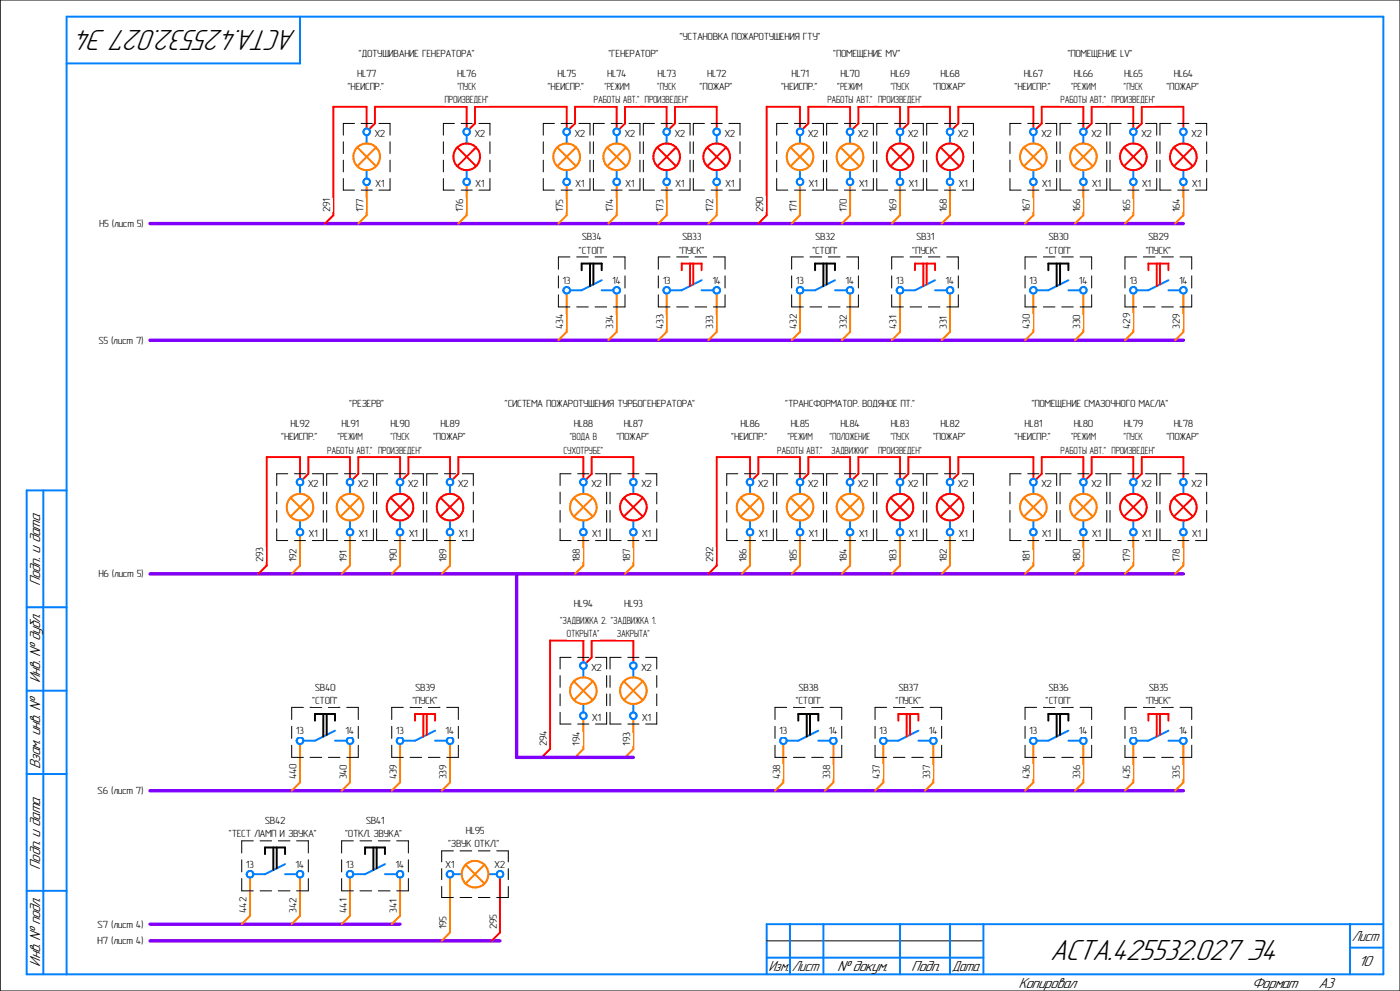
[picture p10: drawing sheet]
<svg xmlns="http://www.w3.org/2000/svg" width="420mm" height="297mm" viewBox="0 0 420 297" stroke-linecap="round" stroke-linejoin="round" font-family="sans-serif">
<g fill="none" stroke="#000" stroke-width=".3">
<path d="M-.1 0v297M106.3 37h-3.3v3.5M108.3 37h3.4M113.7 37h3.3v3.5M136.3 37h-3.3v3.5M138.3 37h3.3M143.7 37h3.3v3.5M166.3 37h-3.3v3.5M168.3 37h3.4M173.7 37h3.3v3.5M181.3 37h-3.3v3.5M183.3 37h3.3"/>
<path d="M188.7 37h3.3v3.5M196.3 37h-3.3v3.5M198.3 37h3.4M203.7 37h3.3v3.5M211.3 37h-3.3v3.5M213.3 37h3.4M218.7 37h3.3v3.5M236.3 37h-3.3v3.5M238.3 37h3.4M243.7 37h3.3v3.5M251.3 37h-3.3v3.5M253.3 37h3.4"/>
<path d="M258.7 37h3.3v3.5M266.3 37h-3.3v3.5M268.4 37h3.3M273.7 37h3.3v3.5M281.3 37h-3.3v3.5M283.3 37h3.4M288.7 37h3.3v3.5M306.3 37h-3.3v3.5M308.3 37h3.4M313.6 37h3.4v3.5M321.4 37h-3.4v3.5M323.3 37h3.4"/>
<path d="M328.7 37h3.3v3.5M336.3 37h-3.3v3.5M338.3 37h3.4M343.7 37h3.3v3.5M351.3 37h-3.3v3.5M353.3 37h3.4M358.6 37h3.4v3.5M103 53.5v3.5h3.3M103 42.5v3.5M103 48v3.5M108.3 57h3.4M117 53.5v3.5h-3.3"/>
<path d="M117 42.5v3.5M117 48v3.5M133 53.5v3.5h3.3M133 42.5v3.5M133 48v3.5M138.3 57h3.3M147 53.5v3.5h-3.3M147 42.5v3.5M147 48v3.5M163 53.5v3.5h3.3M163 42.5v3.5M163 48v3.5"/>
<path d="M168.3 57h3.4M177 53.5v3.5h-3.3M177 42.5v3.5M177 48v3.5M178 53.5v3.5h3.3M178 42.5v3.5M178 48v3.5M183.3 57h3.3M192 53.5v3.5h-3.3M192 42.5v3.5M192 48v3.5M193 42.5v3.5"/>
<path d="M193 48v3.5M193 53.5v3.5h3.3M198.3 57h3.4M207 42.5v3.5M207 48v3.5M207 53.5v3.5h-3.3M208 53.5v3.5h3.3M208 42.5v3.5M208 48v3.5M213.3 57h3.4M222 53.5v3.5h-3.3M222 42.5v3.5"/>
<path d="M222 48v3.5M233 53.5v3.5h3.3M233 42.5v3.5M233 48v3.5M238.3 57h3.4M247 53.5v3.5h-3.3M247 42.5v3.5M247 48v3.5M248 53.5v3.5h3.3M248 42.5v3.5M248 48v3.5M253.3 57h3.4"/>
<path d="M262 53.5v3.5h-3.3M262 42.5v3.5M262 48v3.5M263 53.5v3.5h3.3M263 42.5v3.5M263 48v3.5M268.4 57h3.3M277 53.5v3.5h-3.3M277 42.5v3.5M277 48v3.5M278 53.5v3.5h3.3M278 42.5v3.5"/>
<path d="M278 48v3.5M283.3 57h3.4M292 53.5v3.5h-3.3M292 42.5v3.5M292 48v3.5M303 53.5v3.5h3.3M303 42.5v3.5M303 48v3.5M308.3 57h3.4M317 53.5v3.5h-3.4M317 42.5v3.5M317 48v3.5"/>
<path d="M318 53.5v3.5h3.4M318 42.5v3.5M318 48v3.5M323.3 57h3.4M332 53.5v3.5h-3.3M332 42.5v3.5M332 48v3.5M333 53.5v3.5h3.3M333 42.5v3.5M333 48v3.5M338.3 57h3.4M347 53.5v3.5h-3.3"/>
<path d="M347 42.5v3.5M347 48v3.5M348 53.5v3.5h3.3M348 42.5v3.5M348 48v3.5M353.3 57h3.4M362 53.5v3.5h-3.4M362 42.5v3.5M362 48v3.5M171 77h-3.5v3.7M173 77h3.5M178.5 77h3.5"/>
<path d="M184 77h3.5v3.7M201 77h-3.5v3.7M203 77h3.5M208.5 77h3.5M214 77h3.5v3.7M241 77h-3.5v3.7M243 77h3.5M248.5 77h3.5M254 77h3.5v3.7M271 77h-3.5v3.7M273 77h3.5M278.5 77h3.5"/>
<path d="M284 77h3.5v3.7M311 77h-3.5v3.7M313 77h3.5M318.5 77h3.5M324 77h3.5v3.7M341 77h-3.5v3.7M343 77h3.5M348.5 77h3.5M354 77h3.5v3.7M167.5 88.3v3.7h3.5M167.5 82.7v3.6M173 92h3.5"/>
<path d="M178.5 92h3.5M187.5 88.3v3.7h-3.5M187.5 82.7v3.6M197.5 88.3v3.7h3.5M197.5 82.7v3.6M203 92h3.5M208.5 92h3.5M217.5 88.3v3.7h-3.5M217.5 82.7v3.6M237.5 88.3v3.7h3.5M237.5 82.7v3.6M243 92h3.5"/>
<path d="M248.5 92h3.5M257.5 88.3v3.7h-3.5M257.5 82.7v3.6M267.5 88.3v3.7h3.5M267.5 82.7v3.6M273 92h3.5M278.5 92h3.5M287.5 88.3v3.7h-3.5M287.5 82.7v3.6M307.5 88.3v3.7h3.5M307.5 82.7v3.6M313 92h3.5"/>
<path d="M318.5 92h3.5M327.5 88.3v3.7h-3.5M327.5 82.7v3.6M337.5 88.3v3.7h3.5M337.5 82.7v3.6M343 92h3.5M348.5 92h3.5M357.5 88.3v3.7h-3.5M357.5 82.7v3.6M83 158.5v3.5h3.3M83 147.5v3.5M83 153v3.5"/>
<path d="M86.3 142h-3.3v3.5M88.3 142h3.4M93.7 142h3.3v3.5M97 158.5v3.5h-3.3M97 147.5v3.5M97 153v3.5M98 158.5v3.5h3.3M98 147.5v3.5M98 153v3.5M101.3 142h-3.3v3.5M103.3 142h3.4M108.7 142h3.3v3.5"/>
<path d="M112 158.5v3.5h-3.3M112 147.5v3.5M112 153v3.5M113 158.5v3.5h3.3M113 147.5v3.5M113 153v3.5M116.3 142h-3.3v3.5M118.3 142h3.4M123.7 142h3.3v3.5M127 158.5v3.5h-3.3M127 147.5v3.5M127 153v3.5"/>
<path d="M128 158.5v3.5h3.3M128 147.5v3.5M128 153v3.5M131.3 142h-3.3v3.5M133.3 142h3.4M138.7 142h3.3v3.5M142 158.5v3.5h-3.3M142 147.5v3.5M142 153v3.5M168 158.5v3.5h3.3M168 147.5v3.5M168 153v3.5"/>
<path d="M171.3 142h-3.3v3.5M173.3 142h3.4M178.6 142h3.4v3.5M182 158.5v3.5h-3.4M182 147.5v3.5M182 153v3.5M183 158.5v3.5h3.4M183 147.5v3.5M183 153v3.5M186.4 142h-3.4v3.5M188.3 142h3.4M193.7 142h3.3v3.5"/>
<path d="M197 158.5v3.5h-3.3M197 147.5v3.5M197 153v3.5M218 158.5v3.5h3.3M218 147.5v3.5M218 153v3.5M221.3 142h-3.3v3.5M223.4 142h3.3M228.7 142h3.3v3.5M232 158.5v3.5h-3.3M232 147.5v3.5M232 153v3.5"/>
<path d="M233 147.5v3.5M233 153v3.5M233 158.5v3.5h3.3M236.3 142h-3.3v3.5M238.3 142h3.4M243.7 142h3.3v3.5M247 147.5v3.5M247 153v3.5M247 158.5v3.5h-3.3M248 147.5v3.5M248 153v3.5M248 158.5v3.5h3.3"/>
<path d="M251.3 142h-3.3v3.5M253.3 142h3.4M258.7 142h3.3v3.5M262 147.5v3.5M262 153v3.5M262 158.5v3.5h-3.3M263 147.5v3.5M263 153v3.5M263 158.5v3.5h3.3M266.3 142h-3.3v3.5M268.4 142h3.3M273.7 142h3.3v3.5"/>
<path d="M277 147.5v3.5M277 153v3.5M277 158.5v3.5h-3.3M278 147.5v3.5M278 153v3.5M278 158.5v3.5h3.3M281.3 142h-3.3v3.5M283.3 142h3.4M288.7 142h3.3v3.5M292 147.5v3.5M292 153v3.5M292 158.5v3.5h-3.3"/>
<path d="M303 147.5v3.5M303 153v3.5M303 158.5v3.5h3.3M306.3 142h-3.3v3.5M308.3 142h3.4M313.6 142h3.4v3.5M317 147.5v3.5M317 153v3.5M317 158.5v3.5h-3.4M318 147.5v3.5M318 153v3.5M318 158.5v3.5h3.4"/>
<path d="M321.4 142h-3.4v3.5M323.3 142h3.4M328.7 142h3.3v3.5M332 147.5v3.5M332 153v3.5M332 158.5v3.5h-3.3M333 147.5v3.5M333 153v3.5M333 158.5v3.5h3.3M336.3 142h-3.3v3.5M338.3 142h3.4M343.7 142h3.3v3.5"/>
<path d="M347 147.5v3.5M347 153v3.5M347 158.5v3.5h-3.3M348 147.5v3.5M348 153v3.5M348 158.5v3.5h3.3M351.3 142h-3.3v3.5M353.3 142h3.4M358.6 142h3.4v3.5M362 147.5v3.5M362 153v3.5M362 158.5v3.5h-3.4"/>
<path d="M88.3 162h3.4M103.3 162h3.4M118.3 162h3.4M133.3 162h3.4M173.3 162h3.4M188.3 162h3.4M223.4 162h3.3M238.3 162h3.4M253.3 162h3.4M268.4 162h3.3M283.3 162h3.4M308.3 162h3.4"/>
<path d="M323.3 162h3.4M338.3 162h3.4M353.3 162h3.4M171.3 197h-3.3v3.5M173.3 197h3.4M178.6 197h3.4v3.5M186.4 197h-3.4v3.5M188.3 197h3.4M193.7 197h3.3v3.5M87.5 217.7v3.6M91 212h-3.5v3.6M93 212h3.5"/>
<path d="M98.5 212h3.5M104 212h3.5v3.6M107.5 217.7v3.6M117.5 217.7v3.6M121 212h-3.5v3.6M123 212h3.5M128.5 212h3.5M134 212h3.5v3.6M137.5 217.7v3.6M168 202.5v3.5M168 208v3.5M168 213.5v3.5h3.3"/>
<path d="M173.3 217h3.4M182 202.5v3.5M182 208v3.5M182 213.5v3.5h-3.4M183 202.5v3.5M183 208v3.5M183 213.5v3.5h3.4M188.3 217h3.4M197 202.5v3.5M197 208v3.5M197 213.5v3.5h-3.3M232.5 217.7v3.6"/>
<path d="M236 212h-3.5v3.6M238 212h3.5M243.5 212h3.5M249 212h3.5v3.6M252.5 217.7v3.6M262.5 217.7v3.6M266 212h-3.5v3.6M268 212h3.5M273.5 212h3.5M279 212h3.5v3.6M282.5 217.7v3.6M307.5 217.7v3.6"/>
<path d="M311 212h-3.5v3.6M313 212h3.5M318.5 212h3.5M324 212h3.5v3.6M327.5 217.7v3.6M337.5 217.7v3.6M341 212h-3.5v3.6M343 212h3.5M348.5 212h3.5M354 212h3.5v3.6M357.5 217.7v3.6M87.5 223.4v3.6h3.5"/>
<path d="M93 227h3.5M98.5 227h3.5M107.5 223.4v3.6h-3.5M117.5 223.4v3.6h3.5M123 227h3.5M128.5 227h3.5M137.5 223.4v3.6h-3.5M232.5 223.4v3.6h3.5M238 227h3.5M243.5 227h3.5M252.5 223.4v3.6h-3.5M262.5 223.4v3.6h3.5"/>
<path d="M268 227h3.5M273.5 227h3.5M282.5 223.4v3.6h-3.5M307.5 223.4v3.6h3.5M313 227h3.5M318.5 227h3.5M327.5 223.4v3.6h-3.5M337.5 223.4v3.6h3.5M343 227h3.5M348.5 227h3.5M357.5 223.4v3.6h-3.5M72.5 257.7v3.6"/>
<path d="M76 252h-3.5v3.7M78 252h3.5M83.5 252h3.5M89 252h3.5v3.7M92.5 257.7v3.6M102.5 257.7v3.6M106 252h-3.5v3.7M108 252h3.5M113.5 252h3.5M119 252h3.5v3.7M122.5 257.7v3.6M136 255h-3.5v3.3"/>
<path d="M138 255h3.5M143.5 255h3.5M149 255h3.5v3.3M72.5 263.3v3.7h3.5M78 267h3.5M83.5 267h3.5M92.5 263.3v3.7h-3.5M102.5 263.3v3.7h3.5M108 267h3.5M113.5 267h3.5M122.5 263.3v3.7h-3.5M132.5 265.7v3.3h3.5"/>
<path d="M132.5 260.3v3.4M138 269h3.5M143.5 269h3.5M152.5 265.7v3.3h-3.5M152.5 260.3v3.4"/>
</g>
<path d="M45 67h310M45 102h310M45 172h310M155 172v55h35M45 237h310M45 277h75M45 282h105" fill="none" stroke="#8000ff" stroke-width="1"/>
<g fill="none" stroke="#ff8000" stroke-width=".59">
<path d="M107.2 44.2l5.6 5.6M110 55.5v9l-2.5 2.5M112.8 44.2l-5.6 5.6M140 55.5v9l-2.5 2.5M167.2 44.2l5.6 5.6M170 55.5v9l-2.5 2.5M172.8 44.2l-5.6 5.6M182.2 44.2l5.6 5.6M185 55.5v9l-2.5 2.5M187.8 44.2l-5.6 5.6M200 55.5v9l-2.5 2.5M215 55.5v9l-2.5 2.5"/>
<path d="M237.2 44.2l5.6 5.6M240 55.5v9l-2.5 2.5M242.8 44.2l-5.6 5.6M252.2 44.2l5.6 5.6M255 55.5v9l-2.5 2.5M257.8 44.2l-5.6 5.6M270 55.5v9l-2.5 2.5M285 55.5v9l-2.5 2.5M307.2 44.2l5.6 5.6M310 55.5v9l-2.5 2.5M312.8 44.2l-5.6 5.6M322.2 44.2l5.6 5.6"/>
<path d="M325 55.5v9l-2.5 2.5M327.8 44.2l-5.6 5.6M340 55.5v9l-2.5 2.5M355 55.5v9l-2.5 2.5M170 88v11.5l-2.5 2.5M185 88v11.5l-2.5 2.5M200 88v11.5l-2.5 2.5M215 88v11.5l-2.5 2.5M240 88v11.5l-2.5 2.5M255 88v11.5l-2.5 2.5M270 88v11.5l-2.5 2.5M285 88v11.5l-2.5 2.5"/>
<path d="M310 88v11.5l-2.5 2.5M325 88v11.5l-2.5 2.5M340 88v11.5l-2.5 2.5M355 88v11.5l-2.5 2.5M87.2 149.2l5.6 5.6M92.8 149.2l-5.6 5.6M102.2 149.2l5.6 5.6M107.8 149.2l-5.6 5.6M172.2 149.2l5.6 5.6M177.8 149.2l-5.6 5.6M222.2 149.2l5.6 5.6M227.8 149.2l-5.6 5.6"/>
<path d="M237.2 149.2l5.6 5.6M242.8 149.2l-5.6 5.6M252.2 149.2l5.6 5.6M257.8 149.2l-5.6 5.6M307.2 149.2l5.6 5.6M312.8 149.2l-5.6 5.6M322.2 149.2l5.6 5.6M327.8 149.2l-5.6 5.6M90 160.5v9l-2.5 2.5M105 160.5v9l-2.5 2.5M120 160.5v9l-2.5 2.5M135 160.5v9l-2.5 2.5"/>
<path d="M175 160.5v9l-2.5 2.5M190 160.5v9l-2.5 2.5M225 160.5v9l-2.5 2.5M240 160.5v9l-2.5 2.5M255 160.5v9l-2.5 2.5M270 160.5v9l-2.5 2.5M285 160.5v9l-2.5 2.5M310 160.5v9l-2.5 2.5M325 160.5v9l-2.5 2.5M340 160.5v9l-2.5 2.5M355 160.5v9l-2.5 2.5M172.2 204.2l5.6 5.6"/>
<path d="M175 215.5v9l-2.5 2.5M177.8 204.2l-5.6 5.6M187.2 204.2l5.6 5.6M190 215.5v9l-2.5 2.5M192.8 204.2l-5.6 5.6M90 223v11.5l-2.5 2.5M105 223v11.5l-2.5 2.5M120 223v11.5l-2.5 2.5M135 223v11.5l-2.5 2.5M235 223v11.5l-2.5 2.5M250 223v11.5l-2.5 2.5M265 223v11.5l-2.5 2.5"/>
<path d="M280 223v11.5l-2.5 2.5M310 223v11.5l-2.5 2.5M325 223v11.5l-2.5 2.5M340 223v11.5l-2.5 2.5M355 223v11.5l-2.5 2.5M139.7 259.2l5.6 5.6M145.3 259.2l-5.6 5.6M75 263v11.5l-2.5 2.5M90 263v11.5l-2.5 2.5M105 263v11.5l-2.5 2.5M120 263v11.5l-2.5 2.5M135 263v16.5l-2.5 2.5"/>
<circle cx="110" cy="47" r="4"/>
<circle cx="170" cy="47" r="4"/>
<circle cx="185" cy="47" r="4"/>
<circle cx="240" cy="47" r="4"/>
<circle cx="255" cy="47" r="4"/>
<circle cx="310" cy="47" r="4"/>
<circle cx="325" cy="47" r="4"/>
<circle cx="90" cy="152" r="4"/>
<circle cx="105" cy="152" r="4"/>
<circle cx="175" cy="152" r="4"/>
<circle cx="225" cy="152" r="4"/>
<circle cx="240" cy="152" r="4"/>
<circle cx="255" cy="152" r="4"/>
<circle cx="310" cy="152" r="4"/>
<circle cx="325" cy="152" r="4"/>
<circle cx="175" cy="207" r="4"/>
<circle cx="190" cy="207" r="4"/>
<circle cx="142.5" cy="262" r="4"/>
</g>
<g fill="none" stroke="#f00" stroke-width=".59">
<path d="M110 38.5v-6.5h-10v32.5l-2.5 2.5M140 38.5v-6.5h-27.5v5l-1.8 1.8M170 38.5v-6.5h-27.5v5l-1.8 1.8M185 38.5v-6.5h-12.5v5l-1.8 1.8M200 38.5v-6.5h-12.5v5l-1.8 1.8M215 38.5v-6.5h-12.5v5l-1.8 1.8M240 38.5v-6.5h-10v32.5l-2.5 2.5M255 38.5v-6.5h-12.5v5l-1.8 1.8M270 38.5v-6.5h-12.5v5l-1.8 1.8M285 38.5v-6.5h-12.5v5l-1.8 1.8M310 38.5v-6.5h-22.5v5l-1.8 1.8M325 38.5v-6.5h-12.5v5l-1.8 1.8"/>
<path d="M340 38.5v-6.5h-12.5v5l-1.8 1.8M355 38.5v-6.5h-12.5v5l-1.8 1.8M137.2 44.2l5.6 5.6M142.8 44.2l-5.6 5.6M197.2 44.2l5.6 5.6M202.8 44.2l-5.6 5.6M212.2 44.2l5.6 5.6M217.8 44.2l-5.6 5.6M267.2 44.2l5.6 5.6M272.8 44.2l-5.6 5.6M282.2 44.2l5.6 5.6M287.8 44.2l-5.6 5.6"/>
<path d="M337.2 44.2l5.6 5.6M342.8 44.2l-5.6 5.6M352.2 44.2l5.6 5.6M357.8 44.2l-5.6 5.6M207 79v6.8M208 79v6.3M277 79v6.8M278 79v6.3M347 79v6.8M348 79v6.3M204.5 81v-2h6v2M274.5 81v-2h6v2"/>
<path d="M344.5 81v-2h6v2M90 143.5v-6.5h-10v32.5l-2.5 2.5M105 143.5v-6.5h-12.5v5l-1.8 1.8M117.2 149.2l5.6 5.6M120 143.5v-6.5h-12.5v5l-1.8 1.8M122.8 149.2l-5.6 5.6M132.2 149.2l5.6 5.6M135 143.5v-6.5h-12.5v5l-1.8 1.8M137.8 149.2l-5.6 5.6M175 143.5v-6.5h-37.5v5l-1.8 1.8M187.2 149.2l5.6 5.6M190 143.5v-6.5h-12.5v5l-1.8 1.8"/>
<path d="M192.8 149.2l-5.6 5.6M225 143.5v-6.5h-10v32.5l-2.5 2.5M240 143.5v-6.5h-12.5v5l-1.8 1.8M255 143.5v-6.5h-12.5v5l-1.8 1.8M267.2 149.2l5.6 5.6M270 143.5v-6.5h-12.5v5l-1.8 1.8M272.8 149.2l-5.6 5.6M282.2 149.2l5.6 5.6M285 143.5v-6.5h-12.5v5l-1.8 1.8M287.8 149.2l-5.6 5.6M310 143.5v-6.5h-22.5v5l-1.8 1.8M325 143.5v-6.5h-12.5v5l-1.8 1.8"/>
<path d="M337.2 149.2l5.6 5.6M340 143.5v-6.5h-12.5v5l-1.8 1.8M342.8 149.2l-5.6 5.6M352.2 149.2l5.6 5.6M355 143.5v-6.5h-12.5v5l-1.8 1.8M357.8 149.2l-5.6 5.6M175 198.5v-6.5h-10v32.5l-2.5 2.5M190 198.5v-6.5h-12.5v5l-1.8 1.8M124.5 216v-2h6v2M127 214v6.8M128 214v6.3M269.5 216v-2h6v2"/>
<path d="M272 214v6.8M273 214v6.3M344.5 216v-2h6v2M347 214v6.8M348 214v6.3M150 263v16.5l-2.5 2.5"/>
<circle cx="140" cy="47" r="4"/>
<circle cx="200" cy="47" r="4"/>
<circle cx="215" cy="47" r="4"/>
<circle cx="270" cy="47" r="4"/>
<circle cx="285" cy="47" r="4"/>
<circle cx="340" cy="47" r="4"/>
<circle cx="355" cy="47" r="4"/>
<circle cx="120" cy="152" r="4"/>
<circle cx="135" cy="152" r="4"/>
<circle cx="190" cy="152" r="4"/>
<circle cx="270" cy="152" r="4"/>
<circle cx="285" cy="152" r="4"/>
<circle cx="340" cy="152" r="4"/>
<circle cx="355" cy="152" r="4"/>
</g>
<g fill="none" stroke="#0080ff" stroke-width=".59">
<path d="M110 40.5v2.5M110 51v2.5M140 40.5v2.5M140 51v2.5M170 40.5v2.5M170 51v2.5M185 40.5v2.5M185 51v2.5M200 40.5v2.5M200 51v2.5M215 40.5v2.5M215 51v2.5"/>
<path d="M240 40.5v2.5M240 51v2.5M255 40.5v2.5M255 51v2.5M270 40.5v2.5M270 51v2.5M285 40.5v2.5M285 51v2.5M310 40.5v2.5M310 51v2.5M325 40.5v2.5M325 51v2.5"/>
<path d="M340 40.5v2.5M340 51v2.5M355 40.5v2.5M355 51v2.5M180.5 84l-6 3h-3.5M180.5 87h3.5M210.5 84l-6 3h-3.5M210.5 87h3.5M250.5 84l-6 3h-3.5M250.5 87h3.5M280.5 84l-6 3h-3.5M280.5 87h3.5"/>
<path d="M320.5 84l-6 3h-3.5M320.5 87h3.5M350.5 84l-6 3h-3.5M350.5 87h3.5M90 145.5v2.5M90 156v2.5M105 145.5v2.5M105 156v2.5M120 145.5v2.5M120 156v2.5M135 145.5v2.5M135 156v2.5"/>
<path d="M175 145.5v2.5M175 156v2.5M190 145.5v2.5M190 156v2.5M225 145.5v2.5M225 156v2.5M240 145.5v2.5M240 156v2.5M255 145.5v2.5M255 156v2.5M270 145.5v2.5M270 156v2.5"/>
<path d="M285 145.5v2.5M285 156v2.5M310 145.5v2.5M310 156v2.5M325 145.5v2.5M325 156v2.5M340 145.5v2.5M340 156v2.5M355 145.5v2.5M355 156v2.5M100.5 219l-6 3h-3.5M130.5 219l-6 3h-3.5"/>
<path d="M175 200.5v2.5M175 211v2.5M190 200.5v2.5M190 211v2.5M245.5 219l-6 3h-3.5M275.5 219l-6 3h-3.5M320.5 219l-6 3h-3.5M350.5 219l-6 3h-3.5M100.5 222h3.5M130.5 222h3.5M245.5 222h3.5M275.5 222h3.5"/>
<path d="M320.5 222h3.5M350.5 222h3.5M85.5 259l-6 3h-3.5M115.5 259l-6 3h-3.5M85.5 262h3.5M115.5 262h3.5M136 262h2.5M146.5 262h2.5"/>
<circle cx="110" cy="39.5" r="1"/>
<circle cx="140" cy="39.5" r="1.01"/>
<circle cx="170" cy="39.5" r="1"/>
<circle cx="185" cy="39.5" r="1.01"/>
<circle cx="200" cy="39.5" r="1"/>
<circle cx="215" cy="39.5" r="1"/>
<circle cx="240" cy="39.5" r="1.01"/>
<circle cx="255" cy="39.5" r="1"/>
<circle cx="270" cy="39.5" r="1.01"/>
<circle cx="285" cy="39.5" r="1.01"/>
<circle cx="310" cy="39.5" r="1"/>
<circle cx="325" cy="39.5" r="1.01"/>
<circle cx="340" cy="39.5" r="1"/>
<circle cx="355" cy="39.5" r="1"/>
<circle cx="110" cy="54.5" r="1"/>
<circle cx="140" cy="54.5" r="1"/>
<circle cx="170" cy="54.5" r="1"/>
<circle cx="185" cy="54.5" r="1"/>
<circle cx="200" cy="54.5" r=".99"/>
<circle cx="215" cy="54.5" r="1"/>
<circle cx="240" cy="54.5" r="1"/>
<circle cx="255" cy="54.5" r="1"/>
<circle cx="270" cy="54.5" r="1"/>
<circle cx="285" cy="54.5" r="1"/>
<circle cx="310" cy="54.5" r="1"/>
<circle cx="325" cy="54.5" r=".99"/>
<circle cx="340" cy="54.5" r="1"/>
<circle cx="355" cy="54.5" r="1"/>
<circle cx="170" cy="87" r="1"/>
<circle cx="185" cy="87" r="1.01"/>
<circle cx="200" cy="87" r=".99"/>
<circle cx="215" cy="87" r="1"/>
<circle cx="240" cy="87" r="1"/>
<circle cx="255" cy="87" r="1"/>
<circle cx="270" cy="87" r="1"/>
<circle cx="285" cy="87" r="1"/>
<circle cx="310" cy="87" r="1"/>
<circle cx="325" cy="87" r="1"/>
<circle cx="340" cy="87" r="1"/>
<circle cx="355" cy="87" r="1"/>
<circle cx="90" cy="159.5" r="1"/>
<circle cx="90" cy="144.5" r="1"/>
<circle cx="105" cy="159.5" r="1"/>
<circle cx="105" cy="144.5" r="1"/>
<circle cx="120" cy="159.5" r="1"/>
<circle cx="120" cy="144.5" r="1"/>
<circle cx="135" cy="159.5" r="1"/>
<circle cx="135" cy="144.5" r="1"/>
<circle cx="175" cy="159.5" r="1"/>
<circle cx="175" cy="144.5" r="1"/>
<circle cx="190" cy="159.5" r=".99"/>
<circle cx="190" cy="144.5" r=".99"/>
<circle cx="225" cy="159.5" r="1"/>
<circle cx="225" cy="144.5" r="1"/>
<circle cx="240" cy="159.5" r="1"/>
<circle cx="240" cy="144.5" r="1"/>
<circle cx="255" cy="144.5" r="1"/>
<circle cx="255" cy="159.5" r=".99"/>
<circle cx="270" cy="159.5" r=".99"/>
<circle cx="270" cy="144.5" r="1.01"/>
<circle cx="285" cy="159.5" r=".99"/>
<circle cx="285" cy="144.5" r="1"/>
<circle cx="310" cy="144.5" r="1"/>
<circle cx="310" cy="159.5" r=".99"/>
<circle cx="325" cy="159.5" r=".99"/>
<circle cx="325" cy="144.5" r="1.01"/>
<circle cx="340" cy="159.5" r=".99"/>
<circle cx="340" cy="144.5" r="1"/>
<circle cx="355" cy="144.5" r="1"/>
<circle cx="355" cy="159.5" r=".99"/>
<circle cx="175" cy="199.5" r="1"/>
<circle cx="190" cy="199.5" r="1.01"/>
<circle cx="175" cy="214.5" r="1.01"/>
<circle cx="190" cy="214.5" r=".99"/>
<circle cx="90" cy="222" r="1"/>
<circle cx="105" cy="222" r="1"/>
<circle cx="120" cy="222" r="1.01"/>
<circle cx="135" cy="222" r="1.01"/>
<circle cx="235" cy="222" r="1"/>
<circle cx="250" cy="222" r="1"/>
<circle cx="265" cy="222" r="1"/>
<circle cx="280" cy="222" r="1"/>
<circle cx="310" cy="222" r="1.01"/>
<circle cx="325" cy="222" r="1"/>
<circle cx="340" cy="222" r="1"/>
<circle cx="355" cy="222" r="1.01"/>
<circle cx="75" cy="262" r="1"/>
<circle cx="90" cy="262" r="1.01"/>
<circle cx="105" cy="262" r="1"/>
<circle cx="120" cy="262" r="1"/>
<circle cx="135" cy="262" r="1.01"/>
<circle cx="150" cy="262" r="1"/>
</g>
<g fill="none" stroke="#000" stroke-width=".59">
<path d="M177 79v6.8M178 79v6.3M247 79v6.8M248 79v6.3M317 79v6.8M318 79v6.3M174.5 81v-2h6v2M244.5 81v-2h6v2M314.5 81v-2h6v2M94.5 216v-2h6v2M97 214v6.8M98 214v6.3"/>
<path d="M239.5 216v-2h6v2M242 214v6.8M243 214v6.3M314.5 216v-2h6v2M317 214v6.8M318 214v6.3M79.5 256v-2h6v2M82 254v6.7M83 254v6.3M109.5 256v-2h6v2M112 254v6.7M113 254v6.3"/>
</g>
<g fill="#fff">
<path d="M29.7 65.6h13.3v3.1h-13.3z"/>
<path d="M29.5 100.6h13.5v3h-13.5z"/>
<path d="M107.7 14.6h34.7v3.1h-34.7z"/>
<path d="M182.5 14.6h15v3.1h-15z"/>
<path d="M249.9 14.6h20.1v3.1h-20.1z"/>
<path d="M196.6 94.3h3v4.2h-3z"/>
<path d="M211.6 94.5h3v4h-3z"/>
<path d="M166.6 94.1h3v4.4h-3z"/>
<path d="M181.7 94.3h3v4.2h-3z"/>
<path d="M173.7 73.6h7.6v3.1h-7.6z"/>
<path d="M203.7 73.6h7.6v3.1h-7.6z"/>
<path d="M166.6 59.6h3v3.9h-3z"/>
<path d="M181.7 59.5h3v4h-3z"/>
<path d="M196.6 59.6h3v3.9h-3z"/>
<path d="M197.2 20.6h5.6v3.1h-5.6z"/>
<path d="M197.2 24.6h5.6v3h-5.6z"/>
<path d="M193.4 28.6h13.2v3.1h-13.2z"/>
<path d="M167.2 20.6h5.6v3.1h-5.6z"/>
<path d="M182.1 20.6h5.8v3.1h-5.8z"/>
<path d="M164.3 24.2h11.3v3.6h-11.3z"/>
<path d="M181.3 24.6h7.4v3h-7.4z"/>
<path d="M178.2 28.6h13.6v3.1h-13.6z"/>
<path d="M211.6 59.5h3v4h-3z"/>
<path d="M212.1 20.6h5.8v3.1h-5.8z"/>
<path d="M209.9 24.2h10.2v3.6h-10.2z"/>
<path d="M266.6 94.7h3.1v3.8h-3.1z"/>
<path d="M281.6 94.9h3v3.6h-3z"/>
<path d="M236.6 94.1h3v4.4h-3z"/>
<path d="M251.6 94.3h3v4.2h-3z"/>
<path d="M243.7 73.6h7.6v3.1h-7.6z"/>
<path d="M273.7 73.6h7.6v3.1h-7.6z"/>
<path d="M236.6 60h3v3.5h-3z"/>
<path d="M251.6 59.5h3v4h-3z"/>
<path d="M266.6 59.5h3.1v4h-3.1z"/>
<path d="M267.1 20.6h5.8v3.1h-5.8z"/>
<path d="M267.2 24.6h5.6v3h-5.6z"/>
<path d="M263.4 28.6h13.2v3.1h-13.2z"/>
<path d="M237.4 20.6h5.2v3.1h-5.2z"/>
<path d="M252.1 20.6h5.8v3.1h-5.8z"/>
<path d="M234.4 24.2h11.3v3.6h-11.3z"/>
<path d="M251.3 24.6h7.4v3h-7.4z"/>
<path d="M248.2 28.6h13.6v3.1h-13.6z"/>
<path d="M281.6 59.5h3v4h-3z"/>
<path d="M282.1 20.6h5.8v3.1h-5.8z"/>
<path d="M279.9 24.2h10.2v3.6h-10.2z"/>
<path d="M174.5 69.6h5.9v3h-5.9z"/>
<path d="M204.6 69.6h5.8v3h-5.8z"/>
<path d="M244.6 69.6h5.8v3h-5.8z"/>
<path d="M274.8 69.6h5.4v3h-5.4z"/>
<path d="M336.6 93.9h3v4.6h-3z"/>
<path d="M351.6 94.1h3.1v4.4h-3.1z"/>
<path d="M306.6 94.1h3.1v4.4h-3.1z"/>
<path d="M321.6 94.3h3.1v4.2h-3.1z"/>
<path d="M313.7 73.6h7.6v3.1h-7.6z"/>
<path d="M343.7 73.6h7.6v3.1h-7.6z"/>
<path d="M306.6 59.5h3.1v4h-3.1z"/>
<path d="M321.6 59.5h3.1v4h-3.1z"/>
<path d="M336.6 59.6h3v3.9h-3z"/>
<path d="M337.2 20.6h5.6v3.1h-5.6z"/>
<path d="M337.2 24.6h5.6v3h-5.6z"/>
<path d="M333.4 28.6h13.2v3.1h-13.2z"/>
<path d="M307.1 20.6h5.8v3.1h-5.8z"/>
<path d="M322.1 20.6h5.8v3.1h-5.8z"/>
<path d="M304.3 24.2h11.3v3.6h-11.3z"/>
<path d="M321.3 24.6h7.4v3h-7.4z"/>
<path d="M318.2 28.6h13.6v3.1h-13.6z"/>
<path d="M320.3 14.6h19.4v3.1h-19.4z"/>
<path d="M351.6 59.5h3.1v4h-3.1z"/>
<path d="M352.1 20.6h5.8v3.1h-5.8z"/>
<path d="M349.9 24.6h9.8v3h-9.8z"/>
<path d="M314.5 69.6h6v3h-6z"/>
<path d="M344.5 69.6h6.1v3h-6.1z"/>
<path d="M226.7 58.9h3v4.6h-3z"/>
<path d="M203.9 9.7h42.2v3h-42.2z"/>
<path d="M106.6 59.5h3v4h-3z"/>
<path d="M107.1 20.6h5.8v3.1h-5.8z"/>
<path d="M136.7 59.5h3v4h-3z"/>
<path d="M137.1 20.6h5.8v3.1h-5.8z"/>
<path d="M137.2 24.6h5.6v3h-5.6z"/>
<path d="M133.4 28.6h13.2v3.1h-13.2z"/>
<path d="M104.4 24.2h11.3v3.6h-11.3z"/>
<path d="M96.6 59.5h3.1v4h-3.1z"/>
<path d="M29.5 170.6h13.5v3.1h-13.5z"/>
<path d="M306.6 165h3.1v3.5h-3.1z"/>
<path d="M321.6 164.5h3.1v4h-3.1z"/>
<path d="M336.6 164.5h3v4h-3z"/>
<path d="M337.1 125.6h5.8v3.1h-5.8z"/>
<path d="M337.2 129.6h5.6v3h-5.6z"/>
<path d="M333.4 133.6h13.2v3.1h-13.2z"/>
<path d="M307.4 125.6h5.2v3.1h-5.2z"/>
<path d="M322.1 125.6h5.8v3.1h-5.8z"/>
<path d="M304.3 129.2h11.3v3.6h-11.3z"/>
<path d="M321.3 129.6h7.4v3h-7.4z"/>
<path d="M318.2 133.6h13.6v3.1h-13.6z"/>
<path d="M309.5 119.6h41v3h-41z"/>
<path d="M351.6 164.5h3.1v4h-3.1z"/>
<path d="M352.1 125.6h5.8v3.1h-5.8z"/>
<path d="M349.9 129.2h10.2v3.6h-10.2z"/>
<path d="M151.5 119.6h57v3h-57z"/>
<path d="M186.6 164.5h3.1v4h-3.1z"/>
<path d="M187.1 125.6h5.8v3.1h-5.8z"/>
<path d="M184.9 129.2h10.2v3.6h-10.2z"/>
<path d="M266.6 164.7h3.1v3.8h-3.1z"/>
<path d="M267.2 129.6h5.6v3h-5.6z"/>
<path d="M263.4 133.6h13.2v3.1h-13.2z"/>
<path d="M281.6 164.5h3v4h-3z"/>
<path d="M279.9 129.2h10.2v3.6h-10.2z"/>
<path d="M221.6 164.5h3.1v4h-3.1z"/>
<path d="M236.6 164.7h3v3.8h-3z"/>
<path d="M219.3 129.2h11.4v3.6h-11.4z"/>
<path d="M236.3 129.6h7.4v3h-7.4z"/>
<path d="M233.2 133.6h13.6v3.1h-13.6z"/>
<path d="M211.6 164h3v4.5h-3z"/>
<path d="M251.6 164.5h3v4h-3z"/>
<path d="M248.9 129.6h12.2v3h-12.2z"/>
<path d="M249.3 133.6h11.3v3.1h-11.3z"/>
<path d="M235.5 119.6h39v3h-39z"/>
<path d="M282.1 125.6h5.8v3.1h-5.8z"/>
<path d="M237.2 125.6h5.6v3.1h-5.6z"/>
<path d="M252.1 125.6h5.8v3.1h-5.8z"/>
<path d="M267.2 125.6h5.6v3.1h-5.6z"/>
<path d="M222.1 125.6h5.8v3.1h-5.8z"/>
<path d="M172.1 179.6h5.8v3.1h-5.8z"/>
<path d="M187.2 179.6h5.6v3.1h-5.6z"/>
<path d="M168.1 184.6h13.8v3.1h-13.8z"/>
<path d="M170.1 188.6h9.8v3h-9.8z"/>
<path d="M171.6 219.5h3.1v4h-3.1z"/>
<path d="M186.6 219.7h3.1v3.8h-3.1z"/>
<path d="M161.6 218.9h3v4.6h-3z"/>
<path d="M171.6 164.5h3.1v4h-3.1z"/>
<path d="M172.1 125.6h5.8v3.1h-5.8z"/>
<path d="M170.9 129.6h8.2v3h-8.2z"/>
<path d="M169 133.6h11.9v3.1h-11.9z"/>
<path d="M29.3 235.6h13.7v3h-13.7z"/>
<path d="M336.6 229.3h3v4.2h-3z"/>
<path d="M351.6 229.5h3.1v4h-3.1z"/>
<path d="M306.6 229.2h3.1v4.3h-3.1z"/>
<path d="M321.6 229.3h3.1v4.2h-3.1z"/>
<path d="M313.7 208.6h7.6v3.1h-7.6z"/>
<path d="M343.7 208.6h7.6v3.1h-7.6z"/>
<path d="M314.5 204.6h6v3h-6z"/>
<path d="M344.6 204.6h5.8v3h-5.8z"/>
<path d="M86.6 164.5h3.1v4h-3.1z"/>
<path d="M101.6 165h3v3.5h-3z"/>
<path d="M116.6 164.5h3v4h-3z"/>
<path d="M117.1 125.6h5.8v3.1h-5.8z"/>
<path d="M117.2 129.6h5.6v3h-5.6z"/>
<path d="M113.4 133.6h13.2v3.1h-13.2z"/>
<path d="M87.1 125.6h5.8v3.1h-5.8z"/>
<path d="M102.4 125.6h5.2v3.1h-5.2z"/>
<path d="M84.3 129.2h11.4v3.6h-11.4z"/>
<path d="M101.3 129.6h7.4v3h-7.4z"/>
<path d="M98.2 133.6h13.6v3.1h-13.6z"/>
<path d="M104.8 119.6h10.4v3h-10.4z"/>
<path d="M131.6 164.5h3.1v4h-3.1z"/>
<path d="M132.1 125.6h5.8v3.1h-5.8z"/>
<path d="M129.9 129.2h10.2v3.6h-10.2z"/>
<path d="M76.6 164.1h3v4.4h-3z"/>
<path d="M261.6 229.2h3.1v4.3h-3.1z"/>
<path d="M276.6 229.3h3.1v4.2h-3.1z"/>
<path d="M231.6 229.2h3.1v4.3h-3.1z"/>
<path d="M246.6 229.3h3v4.2h-3z"/>
<path d="M238.7 208.6h7.6v3.1h-7.6z"/>
<path d="M268.7 208.6h7.6v3.1h-7.6z"/>
<path d="M239.6 204.6h5.8v3h-5.8z"/>
<path d="M269.5 204.6h6v3h-6z"/>
<path d="M116.6 229.2h3v4.3h-3z"/>
<path d="M131.6 229.3h3.1v4.2h-3.1z"/>
<path d="M86.6 228.9h3.1v4.6h-3.1z"/>
<path d="M101.6 229.2h3v4.3h-3z"/>
<path d="M93.7 208.6h7.6v3.1h-7.6z"/>
<path d="M123.7 208.6h7.6v3.1h-7.6z"/>
<path d="M94.4 204.6h6.1v3h-6.1z"/>
<path d="M124.5 204.6h5.9v3h-5.9z"/>
<path d="M183.3 184.6h13.5v3.1h-13.5z"/>
<path d="M185 188.6h9.9v3h-9.9z"/>
<path d="M29.3 275.6h13.7v3h-13.7z"/>
<path d="M29.3 280.6h13.7v3h-13.7z"/>
<path d="M79.5 244.6h6.1v3h-6.1z"/>
<path d="M68.7 248.2h27.6v3.6h-27.6z"/>
<path d="M71.6 268.9h3v4.6h-3z"/>
<path d="M86.6 269.2h3.1v4.3h-3.1z"/>
<path d="M109.7 244.6h5.6v3h-5.6z"/>
<path d="M103.5 248.2h18v3.6h-18z"/>
<path d="M101.6 269.5h3v4h-3z"/>
<path d="M116.6 269.7h3v3.8h-3z"/>
<path d="M139.7 247.6h5.6v3.1h-5.6z"/>
<path d="M134.5 251.2h16.1v3.6h-16.1z"/>
<path d="M131.6 274.7h3.1v3.8h-3.1z"/>
<path d="M146.6 274.2h3v4.3h-3z"/>
<path d="M198.8 82.2h2.4v3.6h-2.4z"/>
<path d="M213.7 82.2h2.6v3.6h-2.6z"/>
<path d="M168.8 82.2h2.4v3.6h-2.4z"/>
<path d="M183.7 82.2h2.6v3.6h-2.6z"/>
<path d="M202.6 53.2h2.8v3.6h-2.8z"/>
<path d="M202.3 38.2h3.4v3.6h-3.4z"/>
<path d="M187.6 53.2h2.8v3.6h-2.8z"/>
<path d="M187.3 38.2h3.4v3.6h-3.4z"/>
<path d="M172.6 53.2h2.8v3.6h-2.8z"/>
<path d="M172.3 38.2h3.4v3.6h-3.4z"/>
<path d="M217.6 53.2h2.8v3.6h-2.8z"/>
<path d="M217.3 38.2h3.4v3.6h-3.4z"/>
<path d="M268.8 82.2h2.4v3.6h-2.4z"/>
<path d="M283.7 82.2h2.6v3.6h-2.6z"/>
<path d="M238.8 82.2h2.4v3.6h-2.4z"/>
<path d="M253.7 82.2h2.6v3.6h-2.6z"/>
<path d="M272.6 53.2h2.8v3.6h-2.8z"/>
<path d="M272.3 38.2h3.4v3.6h-3.4z"/>
<path d="M257.6 53.2h2.8v3.6h-2.8z"/>
<path d="M257.3 38.2h3.4v3.6h-3.4z"/>
<path d="M242.6 53.2h2.8v3.6h-2.8z"/>
<path d="M242.3 38.2h3.4v3.6h-3.4z"/>
<path d="M287.6 53.2h2.8v3.6h-2.8z"/>
<path d="M287.3 38.2h3.4v3.6h-3.4z"/>
<path d="M338.8 82.2h2.4v3.6h-2.4z"/>
<path d="M353.7 82.2h2.6v3.6h-2.6z"/>
<path d="M308.8 82.2h2.4v3.6h-2.4z"/>
<path d="M323.7 82.2h2.6v3.6h-2.6z"/>
<path d="M342.6 53.2h2.8v3.6h-2.8z"/>
<path d="M342.3 38.2h3.4v3.6h-3.4z"/>
<path d="M327.6 53.2h2.8v3.6h-2.8z"/>
<path d="M327.3 38.2h3.4v3.6h-3.4z"/>
<path d="M312.6 53.2h2.8v3.6h-2.8z"/>
<path d="M312.3 38.2h3.4v3.6h-3.4z"/>
<path d="M357.6 53.2h2.8v3.6h-2.8z"/>
<path d="M357.3 38.2h3.4v3.6h-3.4z"/>
<path d="M142.6 53.2h2.8v3.6h-2.8z"/>
<path d="M142.3 38.2h3.4v3.6h-3.4z"/>
<path d="M112.6 53.2h2.8v3.6h-2.8z"/>
<path d="M112.3 38.2h3.4v3.6h-3.4z"/>
<path d="M342.6 158.2h2.8v3.6h-2.8z"/>
<path d="M342.3 143.2h3.4v3.6h-3.4z"/>
<path d="M327.6 158.2h2.8v3.6h-2.8z"/>
<path d="M327.3 143.2h3.4v3.6h-3.4z"/>
<path d="M312.6 158.2h2.8v3.6h-2.8z"/>
<path d="M312.3 143.2h3.4v3.6h-3.4z"/>
<path d="M357.6 158.2h2.8v3.6h-2.8z"/>
<path d="M357.3 143.2h3.4v3.6h-3.4z"/>
<path d="M192.6 158.2h2.8v3.6h-2.8z"/>
<path d="M192.3 143.2h3.4v3.6h-3.4z"/>
<path d="M272.6 158.2h2.8v3.6h-2.8z"/>
<path d="M272.3 143.2h3.4v3.6h-3.4z"/>
<path d="M287.6 158.2h2.8v3.6h-2.8z"/>
<path d="M287.3 143.2h3.4v3.6h-3.4z"/>
<path d="M242.6 158.2h2.8v3.6h-2.8z"/>
<path d="M242.3 143.2h3.4v3.6h-3.4z"/>
<path d="M227.6 158.2h2.8v3.6h-2.8z"/>
<path d="M227.3 143.2h3.4v3.6h-3.4z"/>
<path d="M257.6 158.2h2.8v3.6h-2.8z"/>
<path d="M257.3 143.2h3.4v3.6h-3.4z"/>
<path d="M177.6 213.2h2.8v3.5h-2.8z"/>
<path d="M177.3 198.2h3.4v3.6h-3.4z"/>
<path d="M192.6 213.2h2.8v3.5h-2.8z"/>
<path d="M192.3 198.2h3.4v3.6h-3.4z"/>
<path d="M177.6 158.2h2.8v3.6h-2.8z"/>
<path d="M177.3 143.2h3.4v3.6h-3.4z"/>
<path d="M338.8 217.2h2.4v3.6h-2.4z"/>
<path d="M353.7 217.2h2.6v3.6h-2.6z"/>
<path d="M308.8 217.2h2.4v3.6h-2.4z"/>
<path d="M323.7 217.2h2.6v3.6h-2.6z"/>
<path d="M122.6 158.2h2.8v3.6h-2.8z"/>
<path d="M122.3 143.2h3.4v3.6h-3.4z"/>
<path d="M107.6 158.2h2.8v3.6h-2.8z"/>
<path d="M107.3 143.2h3.4v3.6h-3.4z"/>
<path d="M92.6 158.2h2.8v3.6h-2.8z"/>
<path d="M92.3 143.2h3.4v3.6h-3.4z"/>
<path d="M137.6 158.2h2.8v3.6h-2.8z"/>
<path d="M137.3 143.2h3.4v3.6h-3.4z"/>
<path d="M263.8 217.2h2.4v3.6h-2.4z"/>
<path d="M278.7 217.2h2.6v3.6h-2.6z"/>
<path d="M233.8 217.2h2.4v3.6h-2.4z"/>
<path d="M248.7 217.2h2.6v3.6h-2.6z"/>
<path d="M118.8 217.2h2.4v3.6h-2.4z"/>
<path d="M133.7 217.2h2.6v3.6h-2.6z"/>
<path d="M88.8 217.2h2.4v3.6h-2.4z"/>
<path d="M103.7 217.2h2.6v3.6h-2.6z"/>
<path d="M133.6 257.2h2.8v3.6h-2.8z"/>
<path d="M148.3 257.2h3.4v3.6h-3.4z"/>
<path d="M73.8 257.2h2.4v3.6h-2.4z"/>
<path d="M88.7 257.2h2.6v3.6h-2.6z"/>
<path d="M103.8 257.2h2.4v3.6h-2.4z"/>
<path d="M118.7 257.2h2.6v3.6h-2.6z"/>
</g>
<path d="M0 0h420v297h-420zM230 282h65" fill="none" stroke="#000" stroke-width=".3"/>
<g fill="none" stroke="#0080ff" stroke-width=".59">
<path d="M90 5v14h-70M13 147v145M20 147h-12v145h407v-287h-395v287M8 182h12M8 207h12M8 232h12M8 267h12M237 277v15M247 277v15M270 277v15M285 277v15M295 277v15"/>
<path d="M405 277v15M415 277h-185v15M230 287h65M405 284h10"/>
</g>
<g font-size="9.3">
<text x="88.9" y="8.9" transform="rotate(-180 88.9 8.9)">АСТА.425532.027 Э4</text>
<text x="315" y="287.6">АСТА.425532.027 Э4</text>
</g>
<g font-size="4.7">
<text x="12.1" y="175.6" transform="rotate(-90 12.1 175.6)">Подп. и дата</text>
<text x="12.1" y="204.7" transform="rotate(-90 12.1 204.7)">Инв. № дубл.</text>
<text x="12.1" y="230.4" transform="rotate(-90 12.1 230.4)">Взам. инв. №</text>
<text x="12.1" y="260.6" transform="rotate(-90 12.1 260.6)">Подп. и дата</text>
<text x="405.6" y="282.1">Лист</text>
<text x="12.1" y="289.7" transform="rotate(-90 12.1 289.7)">Инв. № подл.</text>
<text x="230.6" y="291">Изм. Лист</text>
<text x="251.1" y="291">№ докум.</text>
<text x="273.4" y="291">Подп.</text>
<text x="285.6" y="291">Дата</text>
<text x="407.6" y="289.6">10</text>
<text x="305.5" y="296">Копировал</text>
<text x="375.5" y="296">Формат</text>
<text x="395.5" y="296">A3</text>
</g>
<g font-size="3.1">
<text x="203.9" y="12">&quot;УСТАНОВКА ПОЖАРОТУШЕНИЯ ГТУ&quot;</text>
<text x="107.7" y="17">&quot;ДОТУШИВАНИЕ ГЕНЕРАТОРА&quot;</text>
<text x="182.5" y="17">&quot;ГЕНЕРАТОР&quot;</text>
<text x="249.9" y="17">&quot;ПОМЕЩЕНИЕ MV&quot;</text>
<text x="320.3" y="17">&quot;ПОМЕЩЕНИЕ LV&quot;</text>
<text x="107.1" y="23">HL77</text>
<text x="137.1" y="23">HL76</text>
<text x="167.2" y="23">HL75</text>
<text x="182.1" y="23">HL74</text>
<text x="197.2" y="23">HL73</text>
<text x="212.1" y="23">HL72</text>
<text x="237.4" y="23">HL71</text>
<text x="252.1" y="23">HL70</text>
<text x="267.1" y="23">HL69</text>
<text x="282.1" y="23">HL68</text>
<text x="307.1" y="23">HL67</text>
<text x="322.1" y="23">HL66</text>
<text x="337.2" y="23">HL65</text>
<text x="352.1" y="23">HL64</text>
<text x="104.4" y="27">&quot;НЕИСПР.&quot;</text>
<text x="137.2" y="27">&quot;ПУСК</text>
<text x="164.3" y="27">&quot;НЕИСПР.&quot;</text>
<text x="181.3" y="27">&quot;РЕЖИМ</text>
<text x="197.2" y="27">&quot;ПУСК</text>
<text x="209.9" y="27">&quot;ПОЖАР&quot;</text>
<text x="234.4" y="27">&quot;НЕИСПР.&quot;</text>
<text x="251.3" y="27">&quot;РЕЖИМ</text>
<text x="267.2" y="27">&quot;ПУСК</text>
<text x="279.9" y="27">&quot;ПОЖАР&quot;</text>
<text x="304.3" y="27">&quot;НЕИСПР.&quot;</text>
<text x="321.3" y="27">&quot;РЕЖИМ</text>
<text x="337.2" y="27">&quot;ПУСК</text>
<text x="349.9" y="27">&quot;ПОЖАР&quot;</text>
<text x="133.4" y="31">ПРОИЗВЕДЕН&quot;</text>
<text x="178.2" y="31">РАБОТЫ АВТ.&quot;</text>
<text x="193.4" y="31">ПРОИЗВЕДЕН&quot;</text>
<text x="248.2" y="31">РАБОТЫ АВТ.&quot;</text>
<text x="263.4" y="31">ПРОИЗВЕДЕН&quot;</text>
<text x="318.2" y="31">РАБОТЫ АВТ.&quot;</text>
<text x="333.4" y="31">ПРОИЗВЕДЕН&quot;</text>
<text x="112.3" y="41">X2</text>
<text x="142.3" y="41">X2</text>
<text x="172.3" y="41">X2</text>
<text x="187.3" y="41">X2</text>
<text x="202.3" y="41">X2</text>
<text x="217.3" y="41">X2</text>
<text x="242.3" y="41">X2</text>
<text x="257.3" y="41">X2</text>
<text x="272.3" y="41">X2</text>
<text x="287.3" y="41">X2</text>
<text x="312.3" y="41">X2</text>
<text x="327.3" y="41">X2</text>
<text x="342.3" y="41">X2</text>
<text x="357.3" y="41">X2</text>
<text x="112.6" y="56">X1</text>
<text x="142.6" y="56">X1</text>
<text x="172.6" y="56">X1</text>
<text x="187.6" y="56">X1</text>
<text x="202.6" y="56">X1</text>
<text x="217.6" y="56">X1</text>
<text x="242.6" y="56">X1</text>
<text x="257.6" y="56">X1</text>
<text x="272.6" y="56">X1</text>
<text x="287.6" y="56">X1</text>
<text x="312.6" y="56">X1</text>
<text x="327.6" y="56">X1</text>
<text x="342.6" y="56">X1</text>
<text x="357.6" y="56">X1</text>
<text x="99" y="63.5" transform="rotate(-90 99 63.5)">291</text>
<text x="109" y="63.5" transform="rotate(-90 109 63.5)">177</text>
<text x="139" y="63.5" transform="rotate(-90 139 63.5)">176</text>
<text x="169" y="63.5" transform="rotate(-90 169 63.5)">175</text>
<text x="184" y="63.5" transform="rotate(-90 184 63.5)">174</text>
<text x="199" y="63.5" transform="rotate(-90 199 63.5)">173</text>
<text x="214" y="63.5" transform="rotate(-90 214 63.5)">172</text>
<text x="229" y="63.5" transform="rotate(-90 229 63.5)">290</text>
<text x="239" y="63.5" transform="rotate(-90 239 63.5)">171</text>
<text x="254" y="63.5" transform="rotate(-90 254 63.5)">170</text>
<text x="269" y="63.5" transform="rotate(-90 269 63.5)">169</text>
<text x="284" y="63.5" transform="rotate(-90 284 63.5)">168</text>
<text x="309" y="63.5" transform="rotate(-90 309 63.5)">167</text>
<text x="324" y="63.5" transform="rotate(-90 324 63.5)">166</text>
<text x="339" y="63.5" transform="rotate(-90 339 63.5)">165</text>
<text x="354" y="63.5" transform="rotate(-90 354 63.5)">164</text>
<text x="29.7" y="68">H5 (лист 5)</text>
<text x="173.7" y="76">&quot;СТОП&quot;</text>
<text x="174.5" y="72">SB34</text>
<text x="203.7" y="76">&quot;ПУСК&quot;</text>
<text x="204.6" y="72">SB33</text>
<text x="243.7" y="76">&quot;СТОП&quot;</text>
<text x="244.6" y="72">SB32</text>
<text x="273.7" y="76">&quot;ПУСК&quot;</text>
<text x="274.8" y="72">SB31</text>
<text x="313.7" y="76">&quot;СТОП&quot;</text>
<text x="314.6" y="72">SB30</text>
<text x="343.7" y="76">&quot;ПУСК&quot;</text>
<text x="344.5" y="72">SB29</text>
<text x="168.8" y="85">13</text>
<text x="183.7" y="85">14</text>
<text x="198.8" y="85">13</text>
<text x="213.7" y="85">14</text>
<text x="238.8" y="85">13</text>
<text x="253.6" y="85">14</text>
<text x="268.8" y="85">13</text>
<text x="283.7" y="85">14</text>
<text x="308.8" y="85">13</text>
<text x="323.7" y="85">14</text>
<text x="338.8" y="85">13</text>
<text x="353.7" y="85">14</text>
<text x="169" y="98.5" transform="rotate(-90 169 98.5)">434</text>
<text x="184" y="98.5" transform="rotate(-90 184 98.5)">334</text>
<text x="199" y="98.5" transform="rotate(-90 199 98.5)">433</text>
<text x="214" y="98.5" transform="rotate(-90 214 98.5)">333</text>
<text x="239" y="98.5" transform="rotate(-90 239 98.5)">432</text>
<text x="254" y="98.5" transform="rotate(-90 254 98.5)">332</text>
<text x="269" y="98.5" transform="rotate(-90 269 98.5)">431</text>
<text x="284" y="98.5" transform="rotate(-90 284 98.5)">331</text>
<text x="309" y="98.5" transform="rotate(-90 309 98.5)">430</text>
<text x="324" y="98.5" transform="rotate(-90 324 98.5)">330</text>
<text x="339" y="98.5" transform="rotate(-90 339 98.5)">429</text>
<text x="354" y="98.5" transform="rotate(-90 354 98.5)">329</text>
<text x="29.5" y="103">S5 (лист 7)</text>
<text x="104.8" y="122">&quot;РЕЗЕРВ&quot;</text>
<text x="151.5" y="122">&quot;СИСТЕМА ПОЖАРОТУШЕНИЯ ТУРБОГЕНЕРАТОРА&quot;</text>
<text x="235.5" y="122">&quot;ТРАНСФОРМАТОР. ВОДЯНОЕ ПТ.&quot;</text>
<text x="309.5" y="122">&quot;ПОМЕЩЕНИЕ СМАЗОЧНОГО МАСЛА&quot;</text>
<text x="84.3" y="132">&quot;НЕИСПР.&quot;</text>
<text x="87.1" y="128">HL92</text>
<text x="101.3" y="132">&quot;РЕЖИМ</text>
<text x="102.4" y="128">HL91</text>
<text x="117.1" y="128">HL90</text>
<text x="117.2" y="132">&quot;ПУСК</text>
<text x="129.9" y="132">&quot;ПОЖАР&quot;</text>
<text x="132.1" y="128">HL89</text>
<text x="170.9" y="132">&quot;ВОДА В</text>
<text x="172.1" y="128">HL88</text>
<text x="184.9" y="132">&quot;ПОЖАР&quot;</text>
<text x="187.1" y="128">HL87</text>
<text x="219.3" y="132">&quot;НЕИСПР.&quot;</text>
<text x="222.1" y="128">HL86</text>
<text x="236.3" y="132">&quot;РЕЖИМ</text>
<text x="237.2" y="128">HL85</text>
<text x="248.9" y="132">&quot;ПОЛОЖЕНИЕ</text>
<text x="252.1" y="128">HL84</text>
<text x="267.2" y="128">HL83</text>
<text x="267.2" y="132">&quot;ПУСК</text>
<text x="279.9" y="132">&quot;ПОЖАР&quot;</text>
<text x="282.1" y="128">HL82</text>
<text x="304.3" y="132">&quot;НЕИСПР.&quot;</text>
<text x="307.4" y="128">HL81</text>
<text x="321.3" y="132">&quot;РЕЖИМ</text>
<text x="322.1" y="128">HL80</text>
<text x="337.1" y="128">HL79</text>
<text x="337.2" y="132">&quot;ПУСК</text>
<text x="349.9" y="132">&quot;ПОЖАР&quot;</text>
<text x="352.1" y="128">HL78</text>
<text x="98.2" y="136">РАБОТЫ АВТ.&quot;</text>
<text x="113.4" y="136">ПРОИЗВЕДЕН&quot;</text>
<text x="169" y="136">СУХОТРУБЕ&quot;</text>
<text x="233.2" y="136">РАБОТЫ АВТ.&quot;</text>
<text x="249.3" y="136">ЗАДВИЖКИ&quot;</text>
<text x="263.4" y="136">ПРОИЗВЕДЕН&quot;</text>
<text x="318.2" y="136">РАБОТЫ АВТ.&quot;</text>
<text x="333.4" y="136">ПРОИЗВЕДЕН&quot;</text>
<text x="92.3" y="146">X2</text>
<text x="107.3" y="146">X2</text>
<text x="122.3" y="146">X2</text>
<text x="137.3" y="146">X2</text>
<text x="177.3" y="146">X2</text>
<text x="192.3" y="146">X2</text>
<text x="227.3" y="146">X2</text>
<text x="242.3" y="146">X2</text>
<text x="257.3" y="146">X2</text>
<text x="272.3" y="146">X2</text>
<text x="287.3" y="146">X2</text>
<text x="312.3" y="146">X2</text>
<text x="327.3" y="146">X2</text>
<text x="342.3" y="146">X2</text>
<text x="357.3" y="146">X2</text>
<text x="92.6" y="161">X1</text>
<text x="107.6" y="161">X1</text>
<text x="122.6" y="161">X1</text>
<text x="137.6" y="161">X1</text>
<text x="177.6" y="161">X1</text>
<text x="192.6" y="161">X1</text>
<text x="227.6" y="161">X1</text>
<text x="242.6" y="161">X1</text>
<text x="257.6" y="161">X1</text>
<text x="272.6" y="161">X1</text>
<text x="287.6" y="161">X1</text>
<text x="312.6" y="161">X1</text>
<text x="327.6" y="161">X1</text>
<text x="342.6" y="161">X1</text>
<text x="357.6" y="161">X1</text>
<text x="29.5" y="173">H6 (лист 5)</text>
<text x="79" y="168.5" transform="rotate(-90 79 168.5)">293</text>
<text x="89" y="168.5" transform="rotate(-90 89 168.5)">192</text>
<text x="104" y="168.5" transform="rotate(-90 104 168.5)">191</text>
<text x="119" y="168.5" transform="rotate(-90 119 168.5)">190</text>
<text x="134" y="168.5" transform="rotate(-90 134 168.5)">189</text>
<text x="174" y="168.5" transform="rotate(-90 174 168.5)">188</text>
<text x="189" y="168.5" transform="rotate(-90 189 168.5)">187</text>
<text x="214" y="168.5" transform="rotate(-90 214 168.5)">292</text>
<text x="224" y="168.5" transform="rotate(-90 224 168.5)">186</text>
<text x="239" y="168.5" transform="rotate(-90 239 168.5)">185</text>
<text x="254" y="168.5" transform="rotate(-90 254 168.5)">184</text>
<text x="269" y="168.5" transform="rotate(-90 269 168.5)">183</text>
<text x="284" y="168.5" transform="rotate(-90 284 168.5)">182</text>
<text x="309" y="168.5" transform="rotate(-90 309 168.5)">181</text>
<text x="324" y="168.5" transform="rotate(-90 324 168.5)">180</text>
<text x="339" y="168.5" transform="rotate(-90 339 168.5)">179</text>
<text x="354" y="168.5" transform="rotate(-90 354 168.5)">178</text>
<text x="172.1" y="182">HL94</text>
<text x="187.2" y="182">HL93</text>
<text x="168.1" y="187">&quot;ЗАДВИЖКА 2.</text>
<text x="170.1" y="191">ОТКРЫТА&quot;</text>
<text x="183.3" y="187">&quot;ЗАДВИЖКА 1.</text>
<text x="185" y="191">ЗАКРЫТА&quot;</text>
<text x="177.3" y="201">X2</text>
<text x="192.3" y="201">X2</text>
<text x="94.4" y="207">SB40</text>
<text x="124.5" y="207">SB39</text>
<text x="239.6" y="207">SB38</text>
<text x="269.6" y="207">SB37</text>
<text x="314.6" y="207">SB36</text>
<text x="344.7" y="207">SB35</text>
<text x="93.7" y="211">&quot;СТОП&quot;</text>
<text x="123.7" y="211">&quot;ПУСК&quot;</text>
<text x="177.6" y="216">X1</text>
<text x="192.6" y="216">X1</text>
<text x="238.7" y="211">&quot;СТОП&quot;</text>
<text x="268.7" y="211">&quot;ПУСК&quot;</text>
<text x="313.7" y="211">&quot;СТОП&quot;</text>
<text x="343.7" y="211">&quot;ПУСК&quot;</text>
<text x="88.8" y="220">13</text>
<text x="103.7" y="220">14</text>
<text x="118.8" y="220">13</text>
<text x="133.7" y="220">14</text>
<text x="233.8" y="220">13</text>
<text x="248.7" y="220">14</text>
<text x="263.8" y="220">13</text>
<text x="278.7" y="220">14</text>
<text x="308.8" y="220">13</text>
<text x="323.7" y="220">14</text>
<text x="338.8" y="220">13</text>
<text x="353.7" y="220">14</text>
<text x="164" y="223.5" transform="rotate(-90 164 223.5)">294</text>
<text x="174" y="223.5" transform="rotate(-90 174 223.5)">194</text>
<text x="189" y="223.5" transform="rotate(-90 189 223.5)">193</text>
<text x="89" y="233.5" transform="rotate(-90 89 233.5)">440</text>
<text x="104" y="233.5" transform="rotate(-90 104 233.5)">340</text>
<text x="119" y="233.5" transform="rotate(-90 119 233.5)">439</text>
<text x="134" y="233.5" transform="rotate(-90 134 233.5)">339</text>
<text x="234" y="233.5" transform="rotate(-90 234 233.5)">438</text>
<text x="249" y="233.5" transform="rotate(-90 249 233.5)">338</text>
<text x="264" y="233.5" transform="rotate(-90 264 233.5)">437</text>
<text x="279" y="233.5" transform="rotate(-90 279 233.5)">337</text>
<text x="309" y="233.5" transform="rotate(-90 309 233.5)">436</text>
<text x="324" y="233.5" transform="rotate(-90 324 233.5)">336</text>
<text x="339" y="233.5" transform="rotate(-90 339 233.5)">435</text>
<text x="354" y="233.5" transform="rotate(-90 354 233.5)">335</text>
<text x="29.3" y="238">S6 (лист 7)</text>
<text x="68.7" y="251">&quot;ТЕСТ ЛАМП И ЗВУКА&quot;</text>
<text x="79.5" y="247">SB42</text>
<text x="103.5" y="251">&quot;ОТКЛ. ЗВУКА&quot;</text>
<text x="109.7" y="247">SB41</text>
<text x="139.7" y="250">HL95</text>
<text x="134.5" y="254">&quot;ЗВУК ОТКЛ.&quot;</text>
<text x="73.8" y="260">13</text>
<text x="88.7" y="260">14</text>
<text x="103.8" y="260">13</text>
<text x="118.6" y="260">14</text>
<text x="133.6" y="260">X1</text>
<text x="148.3" y="260">X2</text>
<text x="74" y="273.5" transform="rotate(-90 74 273.5)">442</text>
<text x="89" y="273.5" transform="rotate(-90 89 273.5)">342</text>
<text x="104" y="273.5" transform="rotate(-90 104 273.5)">441</text>
<text x="119" y="273.5" transform="rotate(-90 119 273.5)">341</text>
<text x="29.3" y="278">S7 (лист 4)</text>
<text x="134" y="278.5" transform="rotate(-90 134 278.5)">195</text>
<text x="149" y="278.5" transform="rotate(-90 149 278.5)">295</text>
<text x="29.3" y="283">H7 (лист 4)</text>
</g>
</svg>
